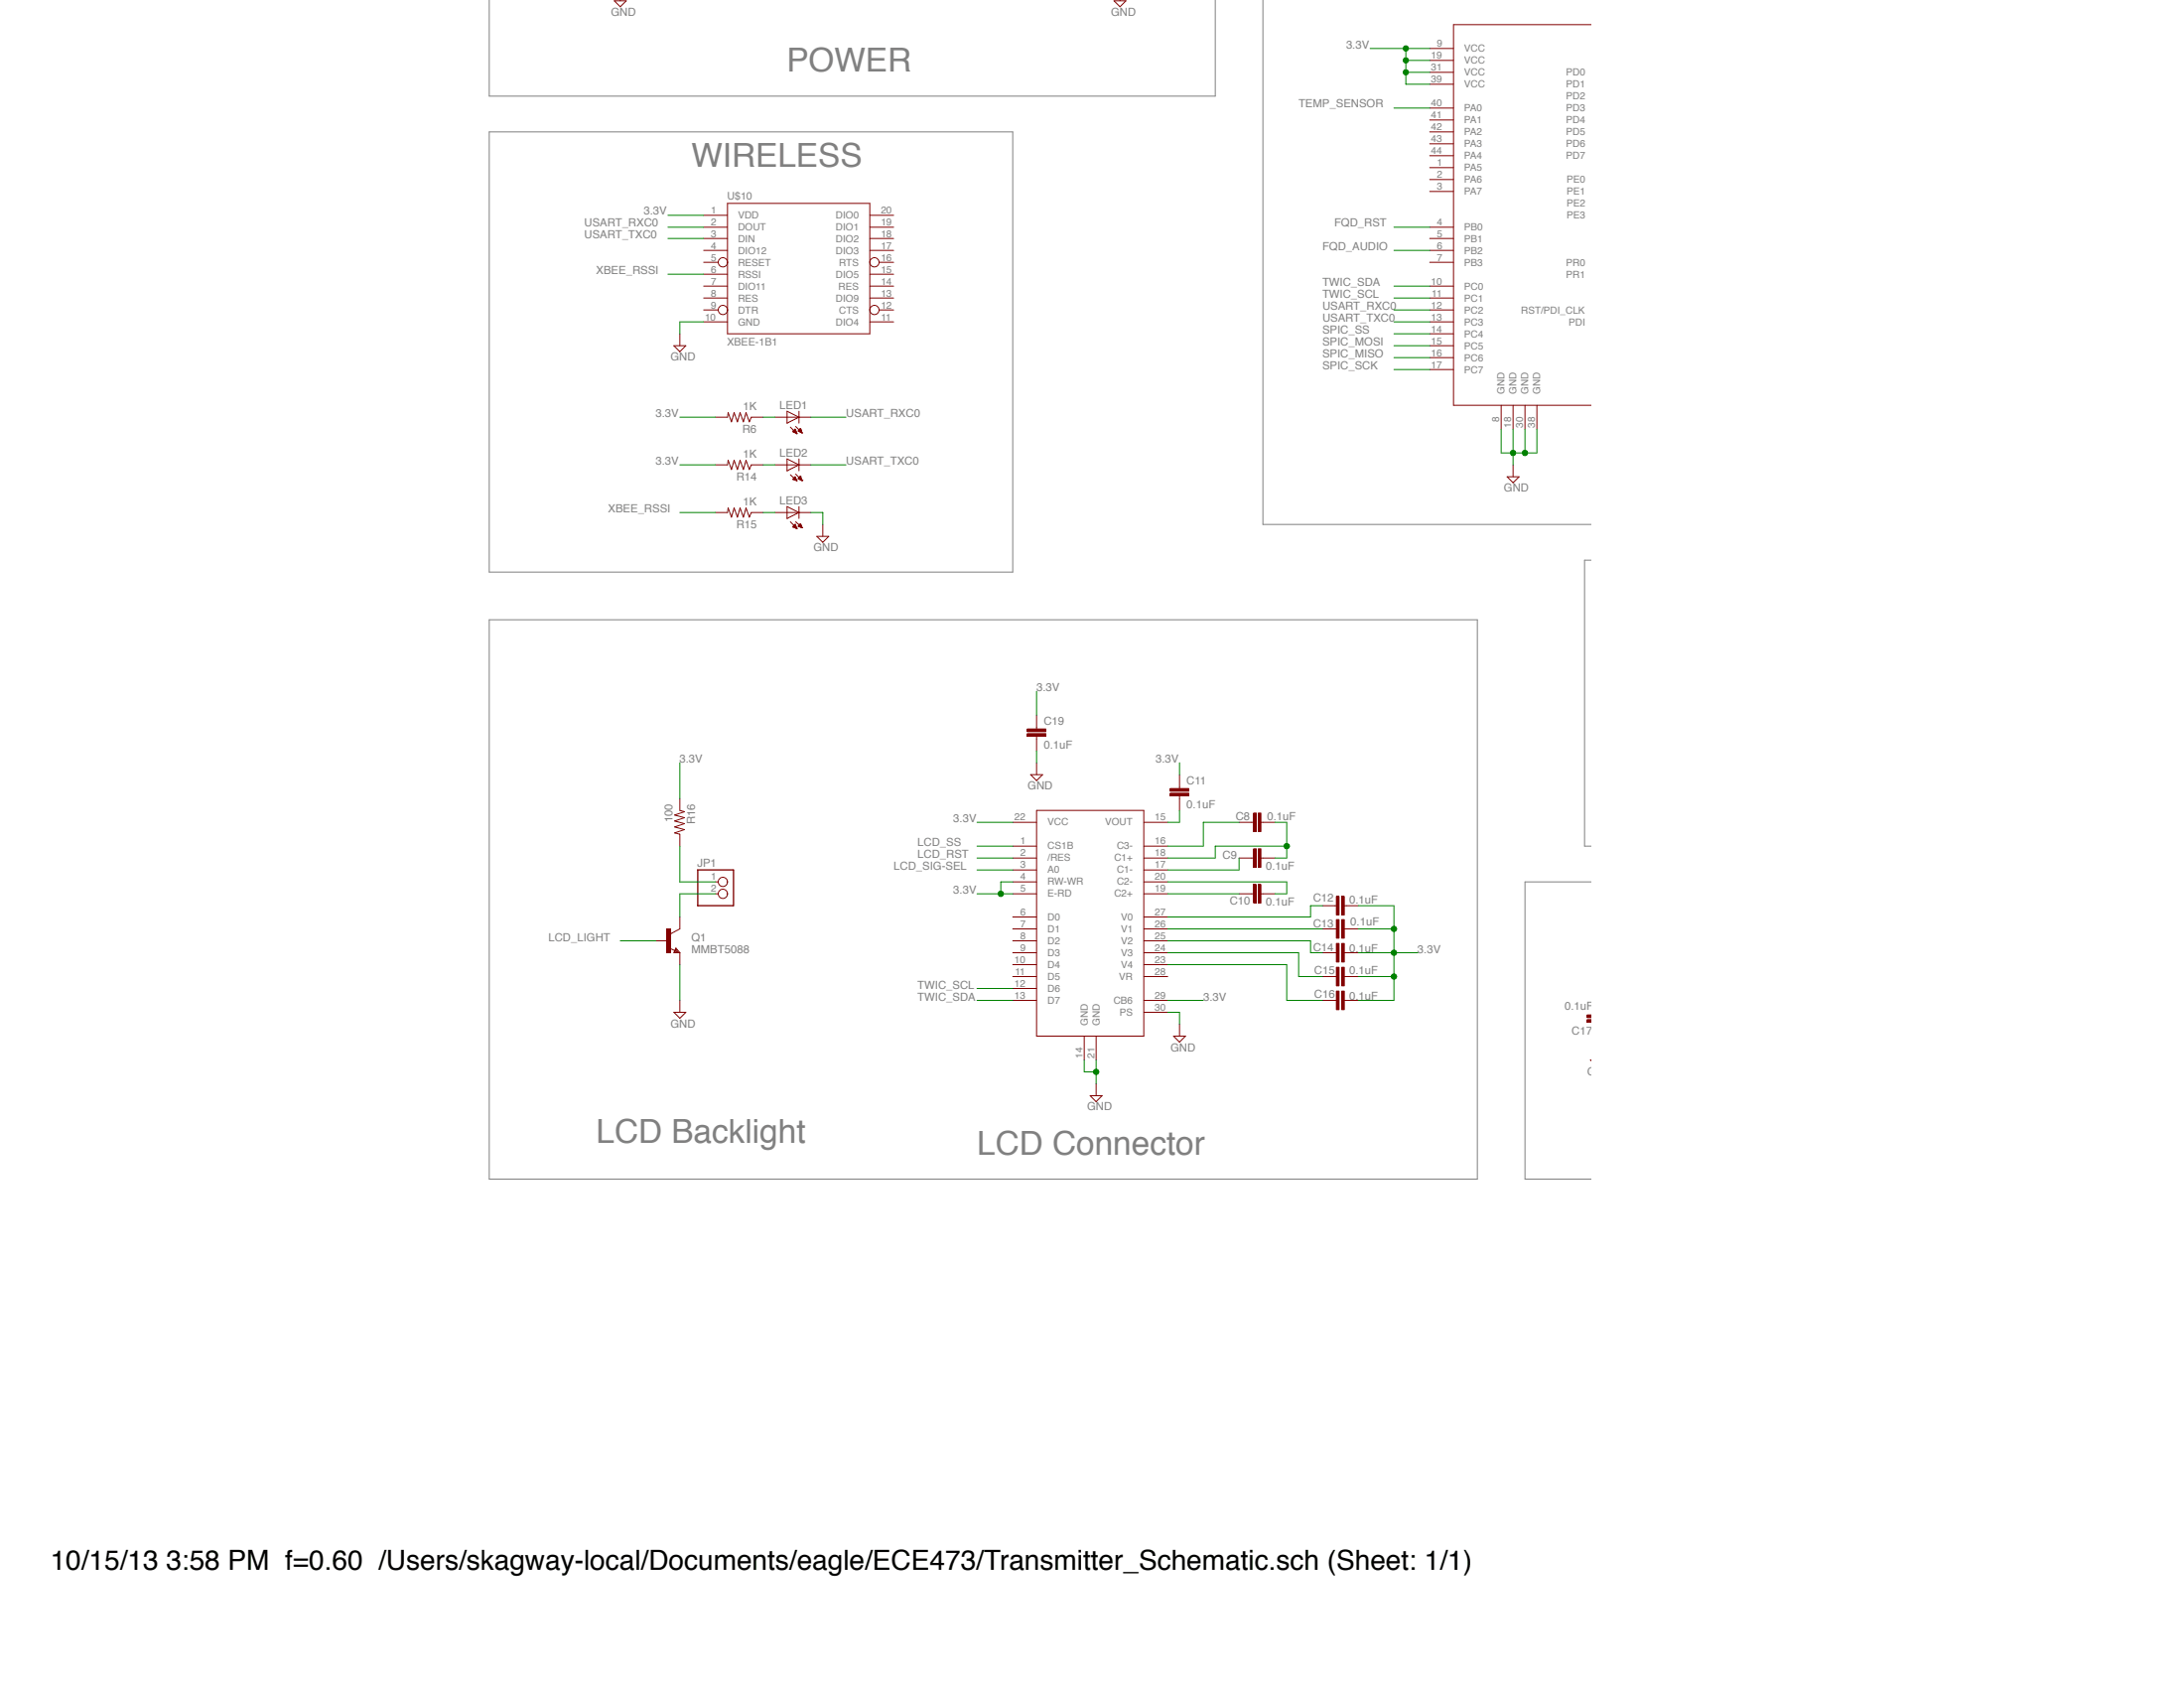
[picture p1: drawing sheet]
<svg xmlns="http://www.w3.org/2000/svg" width="279mm" height="216mm" viewBox="0 0 279 216" stroke-linecap="round" stroke-linejoin="round" font-family="sans-serif">
<g fill="none" stroke="#820000" stroke-width=".13">
<path d="M182.9 6.2h3M182.9 7.7h3M182.9 9.2h3M182.9 10.8h3M182.9 13.8h3M182.9 15.3h3M182.9 16.9h3M182.9 18.4h3M182.9 19.9h3M203.6 3.2h-17.7v48.6h17.7M90 29.1h3.1M90 30.5h3.1"/>
<path d="M90 32h3.1M90 33.5h1.9M90 36.6h3.1M90 38.1h3.1M90 39.6h1.9M90 27.5h3.1M90 35.1h3.1M93.1 26h18.2v16.7h-18.2zM111.3 29.1h3M111.3 30.5h3M111.3 32h3M111.3 36.6h3"/>
<path d="M111.3 38.1h3M111.3 27.5h3M111.3 35.1h3M112.5 33.5h1.8M112.5 39.6h1.8M182.9 21.4h3M182.9 23h3M182.9 24.5h3M182.9 29.1h3M182.9 30.5h3M182.9 32h3M182.9 33.5h3"/>
<path d="M182.9 36.6h3M182.9 38.1h3M182.9 39.6h3M86.2 44.2h1.5l-.7 .8zM87 42.7v1.5M90 41.2h3.1M91.5 53.4h1.6l.1-.6 .4 1.2 .3-1.2 .4 1.2 .4-1.2 .4 1.2 .3-1.2 .5 1.2 .2-.6h1.5M91.5 59.5h1.6l.1-.6 .4 1.1 .3-1.1 .4 1.1 .4-1.1 .4 1.1 .3-1.1 .5 1.1 .2-.5h1.5M99.2 53.4h4.5M99.2 59.5h4.5M100.7 52.6l1.5 .8-1.5 .7zM100.7 58.7l1.5 .8-1.5 .7z"/>
<path d="M101.1 54.6l.9 .9M101.5 55.2l.5 .3M101.5 55.2l.2-.3 .3 .6M101.5 55.2h.4M101.5 55.1h.4M101.5 55.3h.4M101.5 55.1h.3M101.6 55h.2M101.8 54.5l.8 .9M101.8 55.4h.2M102.1 55.1h.5M102.1 55.1l.5 .3"/>
<path d="M102.1 55.1l.3-.3 .2 .6M102.2 52.6v1.5M102.2 58.7v1.5M102.2 55h.3M102.3 55.2h.3M102.3 54.9h.2M102.4 55.3h.2M111.3 41.2h3M182.9 41.2h3M182.9 42.7h3M182.9 44.2h3M182.9 45.7h3"/>
<path d="M182.9 47.3h3M192 51.8v3.1M193.6 51.8v3.1M193.6 59.5v1.5M195.1 51.8v3.1M196.6 51.8v3.1M91.5 65.6h1.6l.1-.6 .4 1.1 .3-1.1 .4 1.1 .4-1.1 .4 1.1 .3-1.1 .5 1.1 .2-.5h1.5M99.2 65.6h4.5M100.7 64.8l1.5 .8-1.5 .7zM101.1 60.7l.9 .8M101.1 66.7l.9 .9M101.5 61.3l.5 .2"/>
<path d="M101.5 61.3l.2-.3 .3 .5M101.5 61.3h.4M101.5 61.2h.3M101.5 67.4l.5 .2M101.5 67.4h.4M101.5 67.3h.4M101.5 67.2h.3M101.6 61.4h.3M101.6 61.1h.2M101.6 67.5h.3M101.6 67.2h.2M101.7 67.1l-.2 .3"/>
<path d="M101.7 67.1l.3 .5M101.7 67.1h.1M101.8 60.6l.8 .9M101.8 66.7l.8 .8M101.8 67.6h.2M101.9 61.5h.1M102.1 61.2h.5M102.1 61.2h.4M102.1 61.2l.5 .3M102.1 67.3h.5M102.1 67.2h.5M102.1 67.3l.5 .2"/>
<path d="M102.1 67.3l.3-.3 .2 .5M102.2 64.8v1.5M102.2 61.1h.3M102.2 67.2h.3M102.3 61.3h.3M102.3 67.1h.2M102.4 61h.1M102.4 60.9l-.3 .3M102.4 60.9l.2 .6M102.4 60.9h.1M102.4 67.4h.2M102.5 61.4h.2"/>
<path d="M102.5 67.5h.1M104.5 68.6h1.5l-.7 .8zM105.3 67.1v1.5M192.8 61h1.5l-.7 .7zM150.9 99.1v1.8M87 118.8l-1.3 .7M91.5 114.3h.4M91.5 112.8h.4M129.6 118.8h3M129.6 105.2h3M129.6 109.7h3M129.6 114.3h3"/>
<path d="M129.6 108.2h3M129.6 111.3h3M129.6 112.8h3M129.6 117.3h3M132.6 103.7h13.7v28.8h-13.7zM146.3 118.8h3.1M146.3 105.2h3.1M146.3 109.7h3.1M146.3 114.3h3.1M146.3 108.2h3.1M146.3 111.3h3.1M146.3 112.8h3.1"/>
<path d="M146.3 117.3h3.1M149.7 101.5h2.4v.3h-2.4zM149.7 100.9h2.4v.3h-2.4zM150.9 101.8v1.9M158.5 105.2h1.9M158.5 109.7h1.9M158.5 114.3h1.9M160.4 104h.3v2.4h-.3zM160.4 108.6h.3v2.3h-.3zM160.4 113.1h.3v2.4h-.3zM161 104h.3v2.4h-.3zM161 108.6h.3v2.3h-.3z"/>
<path d="M161 113.1h.3v2.4h-.3zM161.3 105.2h1.8M161.3 109.7h1.8M161.3 114.3h1.8M169.2 115.8h1.8M169.2 118.8h1.8M171 114.7h.3v2.3h-.3zM171 117.6h.3v2.4h-.3zM171.6 114.7h.4v2.3h-.4zM171.6 117.6h.4v2.4h-.4zM171.9 115.8h1.9M171.9 118.8h1.9"/>
<path d="M85.6 121.3l.8 .3M86.5 121.3l.5 .6h-.8zM86.5 121.6l.1 .2h-.3l.2-.4 .3 .5M129.6 121.9h3M129.6 124.9h3M129.6 128h3M129.6 120.3h3M129.6 123.4h3M129.6 126.4h3M138.7 132.5v3.1M140.2 132.5v3.1M140.2 138.6v1.5"/>
<path d="M146.3 121.9h3.1M146.3 124.9h3.1M146.3 128h3.1M146.3 120.3h3.1M146.3 123.4h3.1M146.3 129.5h3.1M150.1 132.5h1.6l-.8 .8zM150.9 131v1.5M169.2 121.9h1.8M169.2 124.9h1.8M169.2 128h1.8M171 120.7h.3v2.3h-.3z"/>
<path d="M171 123.7h.3v2.4h-.3zM171 126.8h.3v2.3h-.3zM171.6 120.7h.4v2.3h-.4zM171.6 123.7h.4v2.4h-.4zM171.6 126.8h.4v2.3h-.4zM171.9 121.9h1.9M171.9 124.9h1.9M171.9 128h1.9M139.5 140.1h1.5l-.8 .8z"/>
<circle cx="92.5" cy="39.6" r=".59"/>
<circle cx="92.5" cy="33.5" r=".59"/>
<circle cx="111.9" cy="39.6" r=".59"/>
<circle cx="111.9" cy="33.5" r=".59"/>
<circle cx="92.5" cy="114.3" r=".59"/>
<circle cx="92.5" cy="112.8" r=".59"/>
</g>
<g fill="none" stroke="#820000" stroke-width=".34">
<path d="M149.7 101.6h2.4M149.7 101h2.4M160.5 104v2.3M160.5 108.5v2.4M160.5 113.1v2.4M161.1 104v2.3M161.1 108.5v2.4M161.1 113.1v2.4M171.1 114.6v2.4M171.1 117.6v2.4M171.8 114.6v2.4M171.8 117.6v2.4"/>
<path d="M171.1 120.6v2.4M171.1 123.7v2.4M171.1 126.7v2.4M171.8 120.6v2.4M171.8 123.7v2.4M171.8 126.7v2.4"/>
</g>
<path d="M89.3 111.3h4.5v4.5h-4.5z" fill="none" stroke="#820000" stroke-width=".17"/>
<path d="M85.3 118.8h.5v3h-.5z" fill="#820000"/>
<path d="M79.4 -.1v.2M143.3 -.1v.2M78.6 .1h1.5l-.7 .8zM142.5 .1h1.5l-.7 .8zM85.3 118.8h.5v3.1h-.5zM87 102.1v1.6l.6 .1-1.3 .4 1.3 .4-1.3 .4 1.3 .3-1.3 .5 1.3 .3-1.3 .4 .7 .2v1.5M87 117.3v1.5M83.9 120.3h1.5M86.2 129.5h1.5l-.7 .7zM87 121.9v1.5M87 128v1.5" fill="none" stroke="#820000" stroke-width=".13"/>
<path d="M203 129.8h.6v.3h-.6z" fill="#820000"/>
<path d="M203.6 129.8h-.5v.4h.5" fill="none" stroke="#820000" stroke-width=".13"/>
<path d="M203 130.4h.6v.3h-.6z" fill="#820000"/>
<path d="M131.4 93.8h2.4v.4h-2.4zM131.4 93.2h2.4v.4h-2.4zM131.8 99.1h1.6l-.8 .7zM132.6 91.5v1.7M132.6 94.2v1.8M132.6 97.6v1.5M203.6 130.4h-.5v.3h.5M203.6 135.6h-.1l.1 .1" fill="none" stroke="#820000" stroke-width=".13"/>
<path d="M131.4 94h2.4M131.4 93.4h2.4" fill="none" stroke="#820000" stroke-width=".34"/>
<path d="M175.3 6.2h7.6M179.9 6.2v4.6h3M179.9 9.2h3M179.9 7.7h3" fill="none" stroke="#008100" stroke-width=".13"/>
<circle cx="179.8" cy="6.2" r=".34" fill="#008100"/>
<circle cx="179.9" cy="6.2" r=".34" fill="none" stroke="#008100" stroke-width=".13"/>
<circle cx="179.8" cy="7.7" r=".34" fill="#008100"/>
<circle cx="179.9" cy="7.7" r=".34" fill="none" stroke="#008100" stroke-width=".13"/>
<circle cx="179.8" cy="9.2" r=".34" fill="#008100"/>
<g fill="none" stroke="#008100" stroke-width=".13">
<path d="M85.4 27.5h4.6M150.9 97.6v1.5M173.8 115.8h4.5v12.2h-4.5M173.8 118.8h4.5M173.8 121.9h7.6M173.8 124.9h4.5"/>
<circle cx="179.9" cy="9.2" r=".34"/>
</g>
<circle cx="178.3" cy="118.8" r=".34" fill="#008100"/>
<circle cx="178.3" cy="118.8" r=".34" fill="none" stroke="#008100" stroke-width=".13"/>
<circle cx="178.3" cy="121.8" r=".34" fill="#008100"/>
<circle cx="178.3" cy="121.9" r=".34" fill="none" stroke="#008100" stroke-width=".13"/>
<circle cx="178.3" cy="124.9" r=".34" fill="#008100"/>
<g fill="none" stroke="#008100" stroke-width=".13">
<path d="M125 105.2h4.6M125 114.3h4.6M129.6 112.8h-1.6v1.5"/>
<circle cx="178.3" cy="124.9" r=".34"/>
</g>
<circle cx="128" cy="114.3" r=".34" fill="#008100"/>
<g fill="none" stroke="#008100" stroke-width=".13">
<path d="M87 53.4h4.5M87 59.5h4.5M192 54.9v3h4.6v-3M193.6 54.9v4.6M195.1 54.9v3M87 97.6v4.5M132.6 88.4v3.1M149.4 128h4.5"/>
<circle cx="128" cy="114.3" r=".34"/>
</g>
<circle cx="193.5" cy="57.9" r=".34" fill="#008100"/>
<circle cx="193.6" cy="57.9" r=".34" fill="none" stroke="#008100" stroke-width=".13"/>
<circle cx="195.1" cy="57.9" r=".34" fill="#008100"/>
<g fill="none" stroke="#008100" stroke-width=".13">
<path d="M90 41.2h-3v1.5M138.7 135.6v1.5h1.5M140.2 135.6v3"/>
<circle cx="195.1" cy="57.9" r=".34"/>
</g>
<circle cx="140.2" cy="137.1" r=".34" fill="#008100"/>
<g fill="none" stroke="#008100" stroke-width=".13">
<path d="M103.7 65.6h1.6v1.5M132.6 96v1.6M158.5 105.2h-4.6v3h-4.5M163.1 105.2h1.5v4.5h-1.5M164.6 108.2h-9.1v1.5h-6.1M87 123.4v4.6M149.4 129.5h1.5v1.5"/>
<circle cx="140.2" cy="137.1" r=".34"/>
</g>
<circle cx="164.6" cy="108.2" r=".34" fill="#008100"/>
<g fill="none" stroke="#008100" stroke-width=".13">
<path d="M178.3 13.8h4.6M85.4 35.1h4.6M85.4 30.5h4.6M85.4 29.1h4.6M178.3 38.1h4.6M178.3 36.6h4.6M178.3 39.6h4.6M178.3 29.1h4.6M178.3 32h4.6M97.6 53.4h1.6M97.6 59.5h1.6M103.7 53.4h4.5"/>
<path d="M103.7 59.5h4.5M178.3 41.2h4.6M178.3 42.7h4.6M178.3 44.2h4.6M178.3 45.7h4.6M178.3 47.3h4.6M87 65.6h4.5M97.6 65.6h1.6M87 108.2v4.6h4.5M91.5 114.3h-4.5v3M125 111.3h4.6M125 109.7h4.6"/>
<path d="M125 108.2h4.6M149.4 112.8h15.2v1.5h-1.5M149.4 114.3h9.1M149.4 118.8h19.8M150.9 103.7v1.5h-1.5M158.5 109.7v1.6h-9.1M169.2 115.8h-1.5v1.5h-18.3M79.4 120.3h4.5M125 128h4.6M125 126.4h4.6M149.4 123.4h15.2v4.6h4.6M149.4 120.3h18.3v1.6h1.5"/>
<path d="M149.4 121.9h16.7v3h3.1"/>
<circle cx="164.6" cy="108.2" r=".34"/>
</g>
<path d="M62.6 -.1v12.4h92.9v-12.4M161.6 -.1v67.2h42M62.6 16.9h67v56.3h-67zM62.6 79.3h126.4v71.5h-126.4zM203.6 71.6h-.9v36.6h.9M203.6 112.8h-8.5v38h8.5" fill="none" stroke="#808080" stroke-width=".13"/>
<g font-size="4.2" fill="#808080">
<text x="100.6" y="9.2">POWER</text>
<text x="88.4" y="21.4">WIRELESS</text>
<text x="76.3" y="146.2">LCD Backlight</text>
<text x="125" y="147.8">LCD Connector</text>
</g>
<text font-size="3.6" x="6.4" y="200.7">10/15/13 3:58 PM f=0.60 /Users/skagway-local/Documents/eagle/ECE473/Transmitter_Schematic.sch (Sheet: 1/1)</text>
<g font-size="1.4" fill="#808080">
<text x="78.2" y="2">GND</text>
<text x="142.1" y="2">GND</text>
<text x="172.2" y="6.2">3.3V</text>
<text x="166.1" y="13.8">TEMP_SENSOR</text>
<text x="74.7" y="29">USART_RXC0</text>
<text x="82.4" y="27.5">3.3V</text>
<text x="93" y="25.5">U$10</text>
<text x="170.7" y="29">FQD_RST</text>
<text x="74.7" y="30.5">USART_TXC0</text>
<text x="76.3" y="35.1">XBEE_RSSI</text>
<text x="169.2" y="32">FQD_AUDIO</text>
<text x="169.2" y="38.1">TWIC_SCL</text>
<text x="169.2" y="36.6">TWIC_SDA</text>
<text x="169.2" y="41.2">USART_TXC0</text>
<text x="169.2" y="39.7">USART_RXC0</text>
<text x="85.8" y="46.1">GND</text>
<text x="93" y="44.2">XBEE-1B1</text>
<text x="169.2" y="42.7">SPIC_SS</text>
<text x="169.2" y="44.2">SPIC_MOSI</text>
<text x="169.2" y="45.7">SPIC_MISO</text>
<text x="169.2" y="47.3">SPIC_SCK</text>
<text x="83.9" y="53.4">3.3V</text>
<text x="95" y="52.5">1K</text>
<text x="99.7" y="52.3">LED1</text>
<text x="108.2" y="53.4">USART_RXC0</text>
<text x="83.9" y="59.4">3.3V</text>
<text x="95" y="55.4">R6</text>
<text x="95" y="58.6">1K</text>
<text x="99.7" y="58.4">LED2</text>
<text x="108.2" y="59.4">USART_TXC0</text>
<text x="77.8" y="65.5">XBEE_RSSI</text>
<text x="94.2" y="61.4">R14</text>
<text x="95" y="64.7">1K</text>
<text x="99.7" y="64.5">LED3</text>
<text x="192.4" y="62.9">GND</text>
<text x="94.2" y="67.5">R15</text>
<text x="104.1" y="70.5">GND</text>
<text x="132.6" y="88.4">3.3V</text>
<text x="133.5" y="95.8">0.1uF</text>
<text x="133.5" y="92.7">C19</text>
<text x="86.9" y="97.5">3.3V</text>
<text x="131.5" y="100.9">GND</text>
<text x="147.8" y="97.5">3.3V</text>
<text x="151.8" y="100.3">C11</text>
<text x="86" y="105.2" transform="rotate(-90 86 105.2)">100</text>
<text x="88.9" y="105.5" transform="rotate(-90 88.9 105.5)">R16</text>
<text x="122" y="105.1">3.3V</text>
<text x="151.8" y="103.4">0.1uF</text>
<text x="158.1" y="104.9">C8</text>
<text x="162.1" y="104.9">0.1uF</text>
<text x="89.2" y="110.8">JP1</text>
<text x="114.3" y="111.2">LCD_SIG-SEL</text>
<text x="117.4" y="109.7">LCD_RST</text>
<text x="117.4" y="108.2">LCD_SS</text>
<text x="156.4" y="109.9">C9</text>
<text x="161.9" y="111.2">0.1uF</text>
<text x="122" y="114.3">3.3V</text>
<text x="157.3" y="115.7">C10</text>
<text x="161.9" y="115.8">0.1uF</text>
<text x="168" y="115.4">C12</text>
<text x="168" y="118.6">C13</text>
<text x="172.6" y="115.5">0.1uF</text>
<text x="172.8" y="118.4">0.1uF</text>
<text x="70.2" y="120.3">LCD_LIGHT</text>
<text x="88.4" y="121.9">MMBT5088</text>
<text x="88.4" y="120.3">Q1</text>
<text x="168" y="121.6">C14</text>
<text x="168.1" y="124.6">C15</text>
<text x="172.6" y="121.8">0.1uF</text>
<text x="172.6" y="124.6">0.1uF</text>
<text x="181.4" y="121.9">3.3V</text>
<text x="85.8" y="131.4">GND</text>
<text x="117.4" y="126.4">TWIC_SCL</text>
<text x="117.4" y="128">TWIC_SDA</text>
<text x="153.9" y="128">3.3V</text>
<text x="168.1" y="127.7">C16</text>
<text x="172.6" y="127.8">0.1uF</text>
<text x="200.2" y="129.2">0.1uF</text>
<text x="149.7" y="134.4">GND</text>
<text x="201.1" y="132.4">C17</text>
<text x="203.1" y="137.5">GND</text>
<text x="139.1" y="142">GND</text>
</g>
<g font-size="1.3" fill="#808080">
<text x="183.8" y="5.9">9</text>
<text x="183.1" y="7.5">19</text>
<text x="183.1" y="9">31</text>
<text x="183.1" y="10.5">39</text>
<text x="187.3" y="6.6">VCC</text>
<text x="187.3" y="8.1">VCC</text>
<text x="187.3" y="9.7">VCC</text>
<text x="187.3" y="11.2">VCC</text>
<text x="200.3" y="11.2">PD1</text>
<text x="200.3" y="9.7">PD0</text>
<text x="183.1" y="13.6">40</text>
<text x="183.1" y="15.1">41</text>
<text x="183.1" y="16.6">42</text>
<text x="187.3" y="14.2">PA0</text>
<text x="187.3" y="15.8">PA1</text>
<text x="187.3" y="17.3">PA2</text>
<text x="200.3" y="17.3">PD5</text>
<text x="200.3" y="15.8">PD4</text>
<text x="200.3" y="14.2">PD3</text>
<text x="200.3" y="12.7">PD2</text>
<text x="183.1" y="18.1">43</text>
<text x="183.1" y="19.7">44</text>
<text x="183.8" y="21.2">1</text>
<text x="183.8" y="22.7">2</text>
<text x="187.3" y="18.8">PA3</text>
<text x="187.3" y="20.3">PA4</text>
<text x="187.3" y="21.8">PA5</text>
<text x="187.3" y="23.4">PA6</text>
<text x="200.3" y="20.3">PD7</text>
<text x="200.3" y="18.8">PD6</text>
<text x="200.4" y="23.4">PE0</text>
<text x="90.9" y="27.3">1</text>
<text x="90.9" y="28.8">2</text>
<text x="94.4" y="27.9">VDD</text>
<text x="94.4" y="29.5">DOUT</text>
<text x="106.9" y="29.5">DIO1</text>
<text x="106.9" y="28">DIO0</text>
<text x="112.7" y="28.8">19</text>
<text x="112.7" y="27.3">20</text>
<text x="183.8" y="24.2">3</text>
<text x="183.8" y="28.8">4</text>
<text x="187.3" y="24.9">PA7</text>
<text x="187.3" y="29.5">PB0</text>
<text x="200.4" y="28">PE3</text>
<text x="200.4" y="26.4">PE2</text>
<text x="200.4" y="24.9">PE1</text>
<text x="90.9" y="30.3">3</text>
<text x="90.9" y="31.8">4</text>
<text x="90.9" y="33.4">5</text>
<text x="90.9" y="34.9">6</text>
<text x="94.4" y="31">DIN</text>
<text x="94.4" y="32.5">DIO12</text>
<text x="94.4" y="34">RESET</text>
<text x="94.4" y="35.5">RSSI</text>
<text x="106.9" y="35.6">DIO5</text>
<text x="106.9" y="32.5">DIO3</text>
<text x="106.9" y="31">DIO2</text>
<text x="107.4" y="34">RTS</text>
<text x="112.7" y="34.9">15</text>
<text x="112.7" y="33.4">16</text>
<text x="112.7" y="31.8">17</text>
<text x="112.7" y="30.3">18</text>
<text x="183.8" y="30.3">5</text>
<text x="183.8" y="31.8">6</text>
<text x="183.8" y="33.4">7</text>
<text x="187.3" y="31">PB1</text>
<text x="187.3" y="32.5">PB2</text>
<text x="187.3" y="34">PB3</text>
<text x="200.3" y="35.6">PR1</text>
<text x="200.3" y="34">PR0</text>
<text x="90.2" y="41">10</text>
<text x="90.9" y="36.4">7</text>
<text x="90.9" y="37.9">8</text>
<text x="90.9" y="39.4">9</text>
<text x="94.4" y="37.1">DIO11</text>
<text x="94.4" y="38.6">RES</text>
<text x="94.4" y="40.1">DTR</text>
<text x="94.4" y="41.6">GND</text>
<text x="106.9" y="41.7">DIO4</text>
<text x="106.9" y="38.6">DIO9</text>
<text x="107.3" y="37.1">RES</text>
<text x="107.4" y="40.1">CTS</text>
<text x="112.7" y="41">11</text>
<text x="112.7" y="39.4">12</text>
<text x="112.7" y="37.9">13</text>
<text x="112.7" y="36.4">14</text>
<text x="183.1" y="36.4">10</text>
<text x="183.1" y="39.4">12</text>
<text x="183.1" y="41">13</text>
<text x="183.2" y="37.9">11</text>
<text x="187.3" y="37.1">PC0</text>
<text x="187.3" y="38.6">PC1</text>
<text x="187.3" y="40.1">PC2</text>
<text x="187.3" y="41.6">PC3</text>
<text x="194.6" y="40.1">RST/PDI_CLK</text>
<text x="200.7" y="41.7">PDI</text>
<text x="183.1" y="42.5">14</text>
<text x="183.1" y="44">15</text>
<text x="183.1" y="45.5">16</text>
<text x="183.1" y="47.1">17</text>
<text x="187.3" y="43.2">PC4</text>
<text x="187.3" y="44.7">PC5</text>
<text x="187.3" y="46.2">PC6</text>
<text x="187.3" y="47.7">PC7</text>
<text x="191.8" y="53.9" transform="rotate(-90 191.8 53.9)">8</text>
<text x="192.5" y="50.4" transform="rotate(-90 192.5 50.4)">GND</text>
<text x="194" y="50.4" transform="rotate(-90 194 50.4)">GND</text>
<text x="195.5" y="50.4" transform="rotate(-90 195.5 50.4)">GND</text>
<text x="197" y="50.4" transform="rotate(-90 197 50.4)">GND</text>
<text x="193.3" y="54.7" transform="rotate(-90 193.3 54.7)">18</text>
<text x="194.8" y="54.7" transform="rotate(-90 194.8 54.7)">30</text>
<text x="196.4" y="54.7" transform="rotate(-90 196.4 54.7)">38</text>
<text x="129.8" y="104.9">22</text>
<text x="130.5" y="108">1</text>
<text x="134" y="105.6">VCC</text>
<text x="141.4" y="105.6">VOUT</text>
<text x="147.7" y="104.9">15</text>
<text x="147.7" y="108">16</text>
<text x="90.9" y="112.5">1</text>
<text x="130.5" y="109.5">2</text>
<text x="130.5" y="111">3</text>
<text x="130.5" y="112.5">4</text>
<text x="134" y="108.6">CS1B</text>
<text x="134" y="110.1">/RES</text>
<text x="134" y="111.7">A0</text>
<text x="134" y="113.2">RW-WR</text>
<text x="142.6" y="110.2">C1+</text>
<text x="142.9" y="108.6">C3-</text>
<text x="142.9" y="111.7">C1-</text>
<text x="142.9" y="113.2">C2-</text>
<text x="147.7" y="109.5">18</text>
<text x="147.7" y="111">17</text>
<text x="147.7" y="112.5">20</text>
<text x="90.9" y="114">2</text>
<text x="130.5" y="114">5</text>
<text x="130.5" y="117.1">6</text>
<text x="130.5" y="118.6">7</text>
<text x="134" y="114.7">E-RD</text>
<text x="134" y="117.8">D0</text>
<text x="134" y="119.3">D1</text>
<text x="142.6" y="114.7">C2+</text>
<text x="143.4" y="117.8">V0</text>
<text x="143.4" y="119.3">V1</text>
<text x="147.7" y="114">19</text>
<text x="147.7" y="117.1">27</text>
<text x="147.7" y="118.6">26</text>
<text x="129.8" y="123.2">10</text>
<text x="129.9" y="124.7">11</text>
<text x="130.5" y="120.1">8</text>
<text x="130.5" y="121.7">9</text>
<text x="134" y="120.8">D2</text>
<text x="134" y="122.3">D3</text>
<text x="134" y="123.9">D4</text>
<text x="134" y="125.4">D5</text>
<text x="143.1" y="125.4">VR</text>
<text x="143.4" y="120.8">V2</text>
<text x="143.4" y="122.3">V3</text>
<text x="143.4" y="123.9">V4</text>
<text x="147.7" y="120.1">25</text>
<text x="147.7" y="121.7">24</text>
<text x="147.7" y="123.2">23</text>
<text x="147.7" y="124.7">28</text>
<text x="129.8" y="126.2">12</text>
<text x="129.8" y="127.7">13</text>
<text x="134" y="126.9">D6</text>
<text x="134" y="128.4">D7</text>
<text x="139.2" y="131.1" transform="rotate(-90 139.2 131.1)">GND</text>
<text x="140.7" y="131.1" transform="rotate(-90 140.7 131.1)">GND</text>
<text x="142.5" y="128.4">CB6</text>
<text x="143.2" y="130">PS</text>
<text x="147.7" y="127.7">29</text>
<text x="147.7" y="129.3">30</text>
<text x="138.5" y="135.4" transform="rotate(-90 138.5 135.4)">14</text>
<text x="140" y="135.4" transform="rotate(-90 140 135.4)">21</text>
</g>
</svg>
